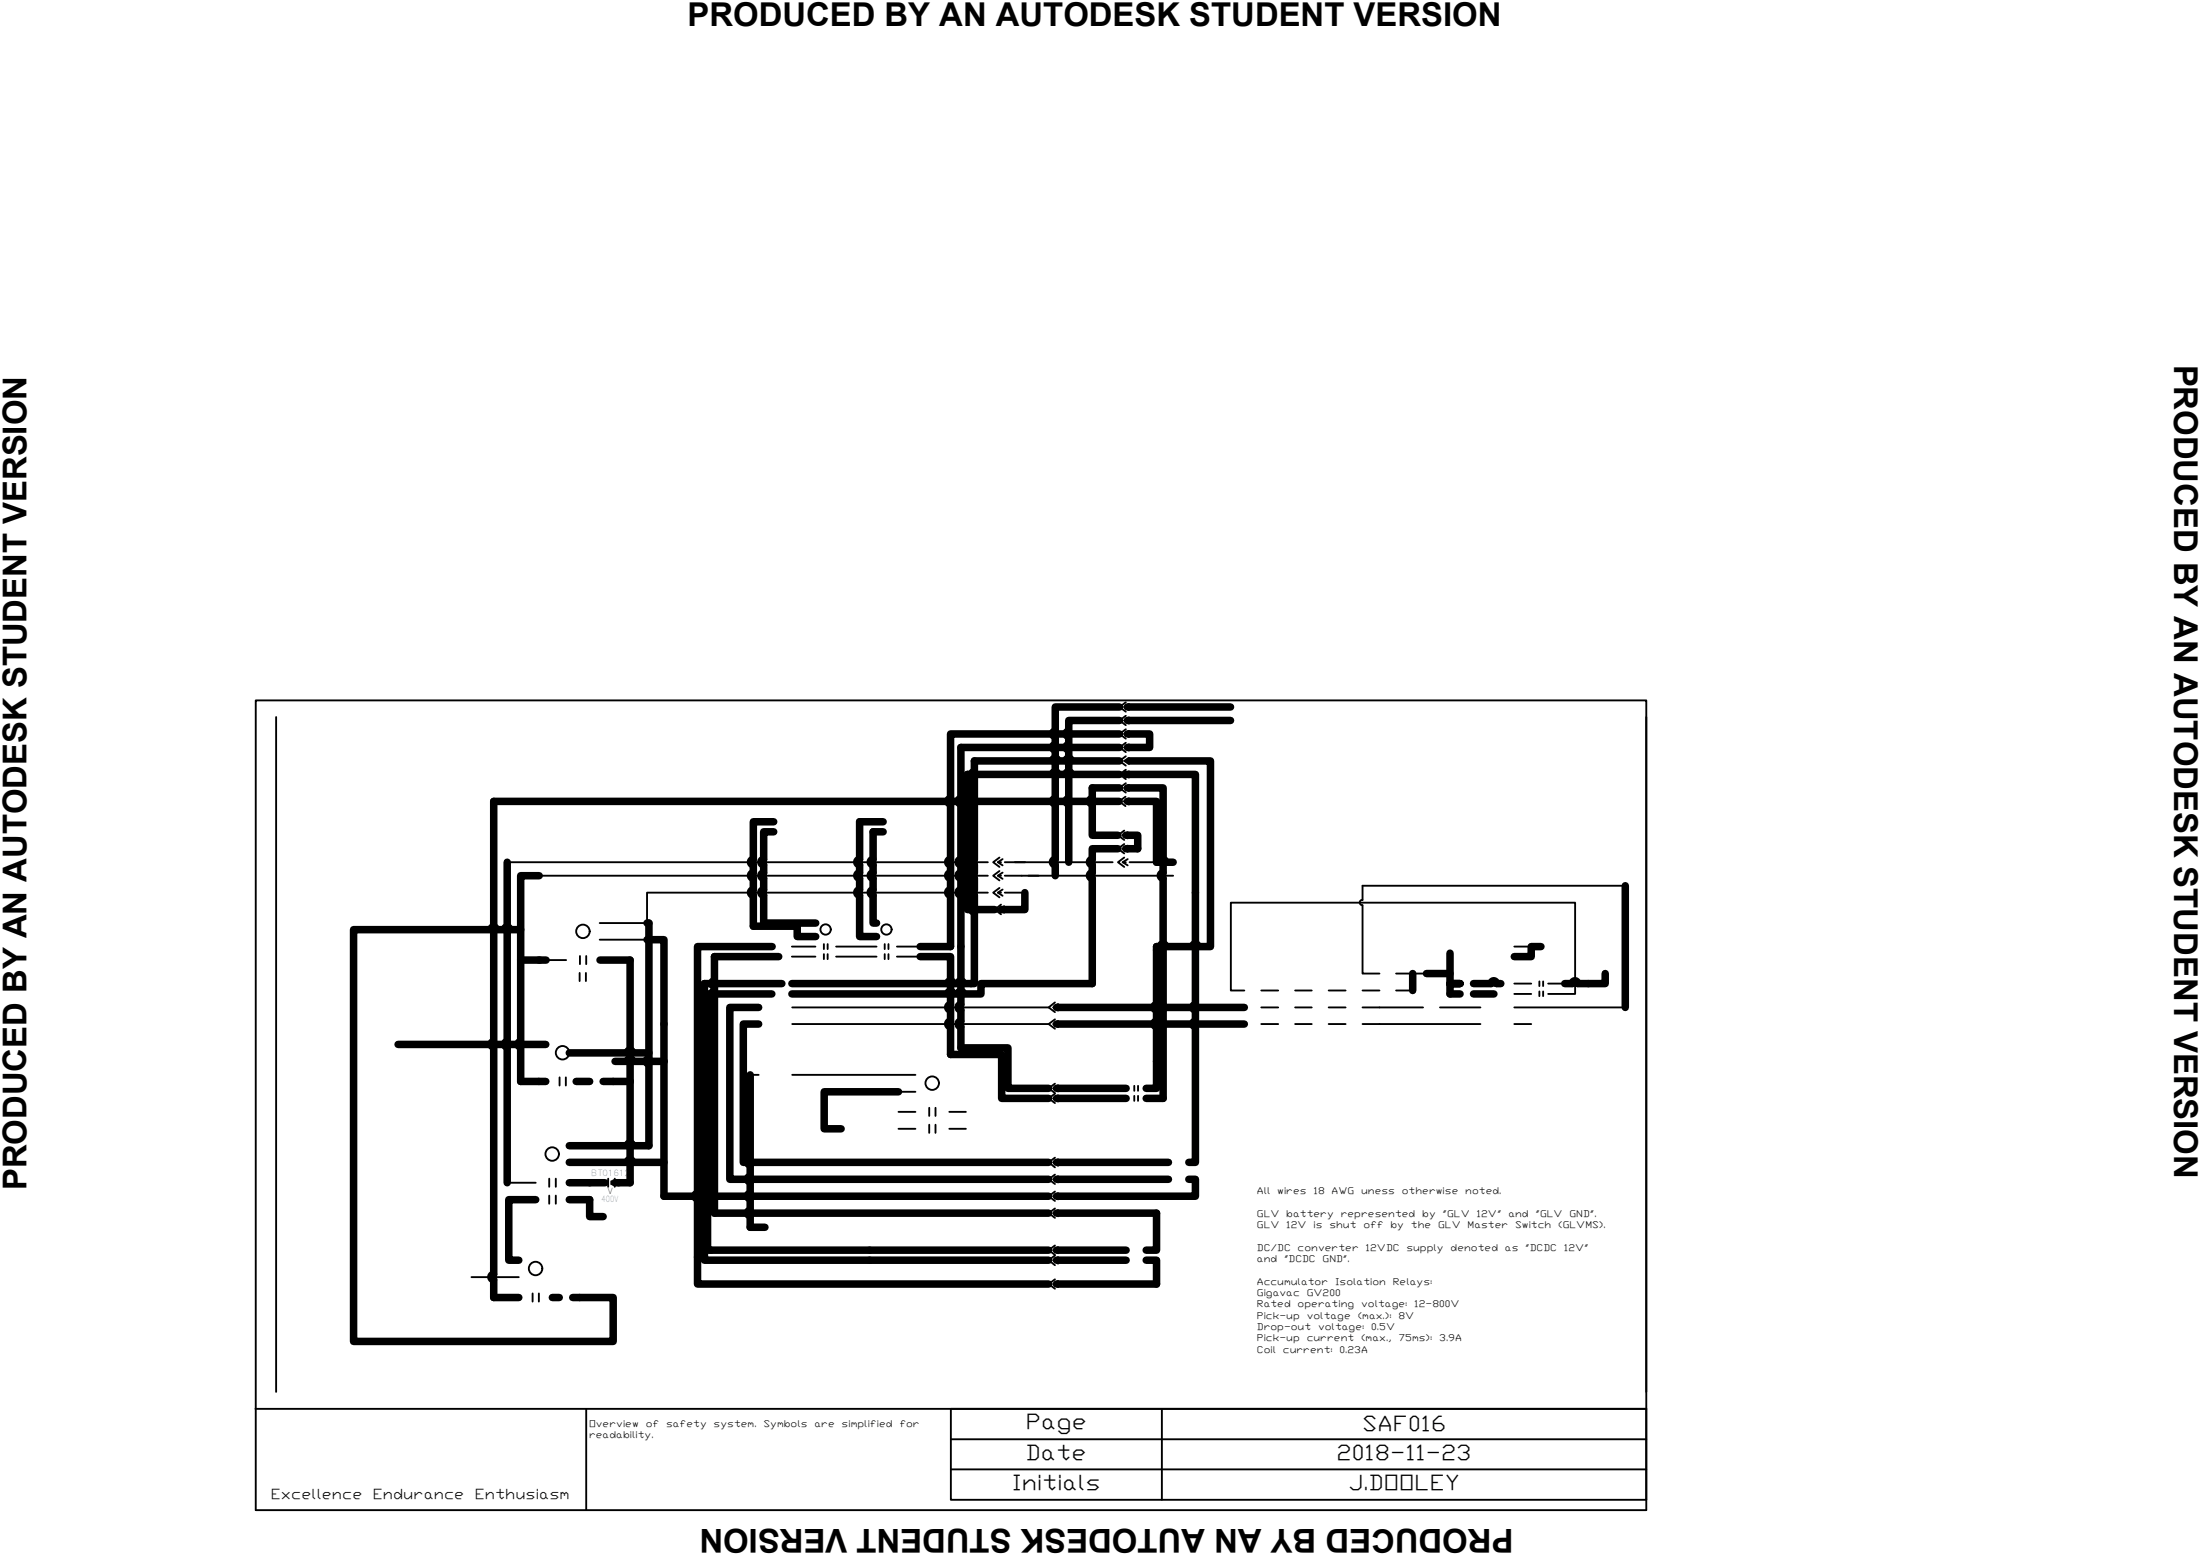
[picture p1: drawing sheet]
<svg xmlns="http://www.w3.org/2000/svg" width="297mm" height="210mm" viewBox="0 0 297 210" stroke-linecap="round" stroke-linejoin="round" font-family="sans-serif">
<!-- layer: 0 -->
<path d="M34.5 94.5h187.8v109.3h-187.8zM34.5 190.2h187.8v12.3h-93.9v-12.3M79.1 190.2v13.6M128.4 194.3h93.9M128.4 198.3h93.9M156.9 190.2v12.3" fill="none" stroke="#000" stroke-width=".25"/>
<!-- layer: WIRES -->
<g fill="none" stroke="#000" stroke-width=".25">
<path d="M37.3 96.8v91.1M222.3 96.8v91.1M68.5 116.4h64.9M72.8 118.2h60.6M135.7 118.2h22.7M135.7 116.4h14.5M152.5 116.4h3.7M219.4 119.6h-35.4v1.9M73.7 129.6h2.7M81 126.8h6.4M106.9 127.8h3.2M106.9 129.1h3.2"/>
<path d="M107 136h34.6M107 138.2h34.6M112.9 127.8h5.4M112.9 129.1h5.4M121.1 127.8h3.1M121.1 129.1h3.1M133.4 120.5h-46v4.1h-6.4M135.7 120.5h2.7M168 133.7h-1.8v-11.9h46.5v12.4h-3.7M170.3 136h2.3M170.3 138.2h2.3M170.3 133.7h2.3"/>
<path d="M174.9 136h2.2M174.9 138.2h2.2M174.9 133.7h2.2M179.4 136h2.3M179.4 138.2h2.3M179.4 133.7h2.3M183.9 121.5a.36 .36 0 0 0-.3 .3 .36 .36 0 0 0 .4 .4v9.2h2.3M184 136h8.1M184 138.2h15.9M184 133.7h2.3M188.5 133.7h2.2M188.5 131.4h4.1"/>
<path d="M194.4 136h5.5M204.5 127.8h2.2M204.5 136h14.9M204.5 138.2h2.2M204.5 132.8h2.2M204.5 134.2h2.2M209 132.8h2.3M68.5 159.7h3.8M101.3 145.1h1.1M107 145.1h16.6M121.3 150.1h2.3M121.3 152.4h2.3"/>
<path d="M121.3 147.4h2.3M128.2 150.1h2.2M128.2 152.4h2.2M63.7 172.4h6.3"/>
</g>
<!-- layer: SYMS -->
<g fill="none" stroke="#000" stroke-width=".25">
<path d="M151.8 99.1h.4M151.8 97.3h.4M151.8 95.4h.4M152 98.4l-.8 .7 .8 .6M152 96.6l-.8 .7 .8 .6M152 94.8l-.8 .6 .8 .7M152.4 98.7l-.6 .4 .6 .4M152.4 96.8l-.6 .5 .6 .4M152.4 95l-.6 .4 .6 .5M134.7 118.2h.5M134.7 116.4h.5M134.9 119.9l-.8 .6 .8 .6"/>
<path d="M134.9 117.6l-.8 .6 .8 .6M134.9 115.8l-.8 .6 .8 .6M135.4 117.8l-.7 .4 .7 .4M135.4 116l-.7 .4 .7 .4M151.6 116.4h.4M151.6 114.6h.4M151.6 112.7h.4M151.8 108.2h.4M151.8 115.8l-.9 .6 .9 .6M151.8 113.9l-.9 .7 .9 .6M151.8 112.1l-.9 .6 .9 .7M151.8 100.9h.4"/>
<path d="M151.8 106.4h.4M151.8 104.5h.4M151.8 102.7h.4M152 107.5l-.9 .7 .9 .6M152 100.3l-.8 .6 .8 .6M152 105.7l-.8 .7 .8 .6M152 103.9l-.8 .6 .8 .7M152 102.1l-.8 .6 .8 .6M152.3 116l-.7 .4 .7 .4M152.3 114.1l-.7 .5 .7 .4M152.3 112.3l-.7 .4 .7 .5M152.4 107.8l-.6 .4 .6 .4"/>
<path d="M152.4 100.5l-.6 .4 .6 .4M152.4 105.9l-.6 .5 .6 .4M152.4 104.1l-.6 .4 .6 .5M152.4 102.3l-.6 .4 .6 .4M78.3 131.3v1.1M78.3 129v1.1M79.1 131.3v1.1M79.1 129v1.1M111.2 127.4v.7M111.2 128.8v.7M111.7 127.4v.7M111.7 128.8v.7"/>
<path d="M119.5 127.4v.7M119.5 128.8v.7M120 127.4v.7M120 128.8v.7M134.7 120.5h.5M134.9 122.8h.5M135.2 122.1l-.9 .7 .9 .6M135.4 120.1l-.7 .4 .7 .4M135.6 122.3l-.7 .5 .7 .4M142.2 138.2h.4M142.2 136h.4M142.4 137.6l-.8 .6 .8 .7"/>
<path d="M142.4 135.3l-.8 .7 .8 .6M142.9 137.8l-.7 .4 .7 .5M142.9 135.5l-.7 .5 .7 .4M207.8 132.5v.6M207.8 133.8v.7M208.4 132.5v.6M208.4 133.8v.7M74.2 159.1v1.1M75 159.1v1.1M75.6 145.4v1.1M76.4 145.4v1.1M81.7 159.4v.5"/>
<path d="M82.1 159.1v1.1M82.5 159.4v.5M83 159.1v1.1M125.5 149.5v1.1M125.5 151.8v1.1M126.3 149.5v1.1M126.3 151.8v1.1M142.2 146.9h.4M142.2 148.3h.4M142.2 156.9h.4M142.2 159.2h.4M142.4 146.3l-.8 .6 .8 .6"/>
<path d="M142.4 147.6l-.8 .7 .8 .6M142.4 156.3l-.8 .6 .8 .7M142.4 158.6l-.8 .6 .8 .6M142.9 146.5l-.7 .4 .7 .4M142.9 147.8l-.7 .5 .7 .4M142.9 156.5l-.7 .4 .7 .5M142.9 158.8l-.7 .4 .7 .4M153.1 146.6v.6M153.1 147.9v.7M153.7 146.6v.6M153.7 147.9v.7M71.9 174.6v1.1"/>
<path d="M72.8 174.6v1.1M74.2 161.4v1.1M75 161.4v1.1M142.2 161.5h.4M142.2 163.8h.4M142.2 168.8h.4M142.2 170.1h.4M142.2 173.3h.4M142.4 160.8l-.8 .7 .8 .6M142.4 163.1l-.8 .7 .8 .6M142.4 168.1l-.8 .7 .8 .6M142.4 169.5l-.8 .6 .8 .7"/>
<path d="M142.4 172.7l-.8 .6 .8 .7M142.9 161.1l-.7 .4 .7 .4M142.9 163.3l-.7 .5 .7 .4M142.9 168.3l-.7 .5 .7 .4M142.9 169.7l-.7 .4 .7 .5M142.9 172.9l-.7 .4 .7 .5"/>
<circle cx="142.5" cy="118.2" r=".15"/>
<circle cx="142.5" cy="118.2" r=".06"/>
<circle cx="142.5" cy="118.2" r=".19"/>
<circle cx="144.3" cy="116.4" r=".15"/>
<circle cx="144.3" cy="116.4" r=".06"/>
<circle cx="144.3" cy="116.4" r=".19"/>
<circle cx="156.1" cy="116.4" r=".15"/>
<circle cx="156.1" cy="116.4" r=".06"/>
<circle cx="156.1" cy="116.4" r=".19"/>
<circle cx="70.3" cy="125.5" r=".15"/>
<circle cx="70.3" cy="129.6" r=".15"/>
<circle cx="70.3" cy="125.5" r=".06"/>
<circle cx="70.3" cy="129.6" r=".06"/>
<circle cx="70.3" cy="129.6" r=".19"/>
<circle cx="70.3" cy="125.5" r=".19"/>
<circle cx="78.7" cy="125.7" r=".91"/>
<circle cx="87.3" cy="124.6" r=".15"/>
<circle cx="87.3" cy="124.6" r=".06"/>
<circle cx="87.3" cy="124.6" r=".19"/>
<circle cx="111.5" cy="125.5" r=".7"/>
<circle cx="119.7" cy="125.5" r=".7"/>
<circle cx="190.7" cy="131.4" r=".15"/>
<circle cx="190.7" cy="131.4" r=".06"/>
<circle cx="190.7" cy="131.4" r=".19"/>
<circle cx="195.8" cy="132.8" r=".15"/>
<circle cx="195.8" cy="131.4" r=".15"/>
<circle cx="195.8" cy="131.4" r=".06"/>
<circle cx="195.8" cy="132.8" r=".06"/>
<circle cx="195.8" cy="132.8" r=".19"/>
<circle cx="195.8" cy="131.4" r=".19"/>
<circle cx="201.7" cy="134.1" r=".15"/>
<circle cx="201.7" cy="134.1" r=".06"/>
<circle cx="201.7" cy="134.1" r=".19"/>
<circle cx="202.6" cy="132.8" r=".15"/>
<circle cx="202.6" cy="132.8" r=".06"/>
<circle cx="202.6" cy="132.8" r=".19"/>
<circle cx="206.7" cy="127.8" r=".15"/>
<circle cx="206.7" cy="127.8" r=".06"/>
<circle cx="206.7" cy="127.8" r=".19"/>
<circle cx="74.6" cy="155.8" r=".91"/>
<circle cx="76" cy="142.1" r=".91"/>
<circle cx="85.1" cy="146" r=".15"/>
<circle cx="85.1" cy="146" r=".06"/>
<circle cx="85.1" cy="146" r=".19"/>
<circle cx="87.6" cy="142.1" r=".15"/>
<circle cx="87.6" cy="142.1" r=".06"/>
<circle cx="87.6" cy="142.1" r=".19"/>
<circle cx="89.6" cy="143.2" r=".15"/>
<circle cx="89.6" cy="156.9" r=".15"/>
<circle cx="89.6" cy="143.2" r=".06"/>
<circle cx="89.6" cy="156.9" r=".06"/>
<circle cx="89.6" cy="143.2" r=".19"/>
<circle cx="89.6" cy="156.9" r=".19"/>
<circle cx="125.9" cy="146.2" r=".91"/>
<circle cx="72.3" cy="171.2" r=".91"/>
</g>
<!-- layer: WIRES -->
<g fill="none" stroke="#000" stroke-width="1">
<path d="M142.5 98.7a.36 .36 0 0 0-.4 .4 .36 .36 0 0 0 .4 .3M142.5 99.4v1.2M144.3 98.7a.36 .36 0 0 0-.4 .4 .36 .36 0 0 0 .4 .3M144.3 99.4v1.2M151.2 99.1h-22.9v8.7M151.2 97.3h-6.9v1.4M151.2 95.4h-8.7v3.3M152.2 99.1h3v1.8h-3M152.2 95.4h13.9M152.2 97.3h13.9M68.5 116.4v24.2M72.8 118.2h-2.5v22.4"/>
<path d="M101.7 116a.36 .36 0 0 0-.4 .4 .36 .36 0 0 0 .4 .3v1.2M101.7 117.8a.36 .36 0 0 0-.4 .4 .36 .36 0 0 0 .4 .3v1.7M103.1 116a.36 .36 0 0 0-.4 .4 .36 .36 0 0 0 .4 .3M103.1 117.8a.36 .36 0 0 0-.4 .4 .36 .36 0 0 0 .4 .3M103.1 116.7v1.2M103.1 118.5v1.7M104.5 110.9h-2.8v5.1M104.5 112.3h-1.4v3.7M116 116a.36 .36 0 0 0-.3 .4 .36 .36 0 0 0 .3 .3l.1 1.2M116 117.8a.36 .36 0 0 0-.3 .4 .36 .36 0 0 0 .3 .3l.1 1.7M117.9 116a.36 .36 0 0 0-.4 .4 .36 .36 0 0 0 .4 .3v1.2M117.9 117.8a.36 .36 0 0 0-.4 .4 .36 .36 0 0 0 .4 .3v1.7"/>
<path d="M119.2 112.3h-1.3v3.7M119.2 110.9h-3.1v5.1M128.3 107.8a.36 .36 0 0 0-.3 .4 .36 .36 0 0 0 .3 .3v7.5M128.3 116a.36 .36 0 0 0-.3 .4 .36 .36 0 0 0 .3 .3v1.2M128.3 117.8a.36 .36 0 0 0-.3 .4 .36 .36 0 0 0 .3 .3v1.7M129.7 107.8a.36 .36 0 0 0-.3 .4 .36 .36 0 0 0 .3 .3M129.7 116a.36 .36 0 0 0-.3 .4 .36 .36 0 0 0 .3 .3M129.7 117.8a.36 .36 0 0 0-.3 .4 .36 .36 0 0 0 .3 .3M129.7 108.5v7.5M129.7 116.7v1.2M129.7 118.5v1.7M130.6 107.8a.36 .36 0 0 0-.4 .4 .36 .36 0 0 0 .4 .3"/>
<path d="M130.6 116a.36 .36 0 0 0-.4 .4 .36 .36 0 0 0 .4 .3M130.6 117.8a.36 .36 0 0 0-.4 .4 .36 .36 0 0 0 .4 .3M130.6 108.5v7.5M130.6 116.7v1.2M130.6 118.5v1.7M131.5 107.8a.36 .36 0 0 0-.3 .4 .36 .36 0 0 0 .3 .3M131.5 116a.36 .36 0 0 0-.3 .4 .36 .36 0 0 0 .3 .3M131.5 117.8a.36 .36 0 0 0-.3 .4 .36 .36 0 0 0 .3 .3M131.5 104.2a.36 .36 0 0 0-.3 .3 .36 .36 0 0 0 .3 .4M131.6 104.9v2.9M131.6 108.5v7.5M131.6 116.7v1.2"/>
<path d="M131.6 118.5v1.7M142.1 104.5a.36 .36 0 0 1 .4-.3 .36 .36 0 0 1 .3 .3M142.1 102.7a.36 .36 0 0 1 .4-.4 .36 .36 0 0 1 .3 .4M142.1 104.5h-11.5v3.3M142.1 102.7h-10.5v1.5M142.5 100.5a.36 .36 0 0 0-.4 .4 .36 .36 0 0 0 .4 .3M142.5 107.8a.36 .36 0 0 0-.4 .4 .36 .36 0 0 0 .4 .3M142.5 116a.36 .36 0 0 0-.4 .4 .36 .36 0 0 0 .4 .3M142.5 101.2v6.6M142.5 108.5v7.5M142.5 116.7v1.5M142.8 104.5h1.2"/>
<path d="M142.8 102.7h1.2M143.9 104.5a.36 .36 0 0 1 .4-.3 .36 .36 0 0 1 .3 .3M143.9 102.7a.36 .36 0 0 1 .4-.4 .36 .36 0 0 1 .3 .4M144.3 100.5a.36 .36 0 0 0-.4 .4 .36 .36 0 0 0 .4 .3M144.3 107.8a.36 .36 0 0 0-.4 .4 .36 .36 0 0 0 .4 .3M144.3 101.2v6.6M144.3 108.5v7.9M144.6 104.5h6.6M144.6 102.7h6.6M147.5 116a.36 .36 0 0 0-.4 .4 .36 .36 0 0 0 .4 .3M147.5 117.8a.36 .36 0 0 0-.4 .4 .36 .36 0 0 0 .4 .3M147.5 107.8a.36 .36 0 0 0-.4 .4 .36 .36 0 0 0 .4 .3"/>
<path d="M147.5 118.5v14.3h-15.1v1.4h-2.3M147.5 108.5v4.2h3.4M147.5 116.7v1.2M150.9 114.6h-3.4v1.4M151.1 108.2h-84.4v32.4M151.2 100.9h-21.5v6.9M151.2 106.4h-3.7v1.4M152 112.7h1.6v1.9h-1.6M152 104.5h9.4v31.2M152.2 108.2h4v8.2h.5M152.2 106.4h4.8v11.5M152.5 102.7h10.9v25.1h-1.7a.36 .36 0 0 0-.3-.4 .36 .36 0 0 0-.4 .4"/>
<path d="M156.7 116.4a.36 .36 0 0 1 .3-.4 .36 .36 0 0 1 .4 .4M157 117.8a.36 .36 0 0 0-.3 .4 .36 .36 0 0 0 .3 .3M157 118.5v17.2M157.4 116.4h1M219.4 119.6v16.4M66.3 125.5a.36 .36 0 0 1 .3-.4 .36 .36 0 0 1 .4 .4M66.3 125.5h-18.6v55.6h35.1v-6h-5.5M67 125.5h1.1M68.1 125.5a.36 .36 0 0 1 .4-.4 .36 .36 0 0 1 .3 .4M68.8 125.5h1.5M70.3 129.6h3.4M81 129.6h4.1v16.4"/>
<path d="M87.4 126.8h2.2v16.5M87.4 124.6h.2v18.3M96.4 133.8a.36 .36 0 0 0-.3 .3 .36 .36 0 0 0 .3 .4M96.4 132.4a.36 .36 0 0 0-.3 .4 .36 .36 0 0 0 .3 .3M96.5 133.1v.7M96.5 134.5v26.6M101.7 120.1a.36 .36 0 0 0-.4 .4 .36 .36 0 0 0 .4 .3v4.2h5.9v1.4h2.5M102.4 138.2h-2v18.7h41.2M102.4 136h-3.9v23.2h43.1M103.1 120.1a.36 .36 0 0 0-.4 .4 .36 .36 0 0 0 .4 .3M103.1 120.8v3.8h7M104.2 134.2h-8.7v26.9"/>
<path d="M104.3 127.8h-10.1v33.3M105.1 129.1h-8.6v3.3M105.6 132.8h-10.5v28.3M106.9 132.8h21.1M106.9 134.2h21.1M116 120.1a.36 .36 0 0 0-.3 .4 .36 .36 0 0 0 .4 .3v5.6h2.2M117.9 120.1a.36 .36 0 0 0-.4 .4 .36 .36 0 0 0 .4 .3v3.8h.4M124.2 129.1h4.1v6.6M128 134.1a.36 .36 0 0 1 .3-.3 .36 .36 0 0 1 .4 .3M128.3 137.9a.36 .36 0 0 0-.3 .3 .36 .36 0 0 0 .3 .4v3.7h6.9v6h6.4M128.3 135.6a.36 .36 0 0 0-.3 .4 .36 .36 0 0 0 .3 .3v1.6M128.3 120.1a.36 .36 0 0 0-.3 .4 .36 .36 0 0 0 .3 .3v7h-4.1"/>
<path d="M128.7 134.2h.7M129.4 134.1a.36 .36 0 0 1 .3-.3 .36 .36 0 0 1 .4 .3M129.7 137.9a.36 .36 0 0 0-.3 .3 .36 .36 0 0 0 .3 .4M129.7 135.6a.36 .36 0 0 0-.3 .4 .36 .36 0 0 0 .3 .3M129.7 120.1a.36 .36 0 0 0-.3 .4 .36 .36 0 0 0 .3 .3M129.7 138.6v2.8h6.4v5.5h5.5M129.7 120.8v14.9M129.7 136.3v1.6M130.6 120.1a.36 .36 0 0 0-.4 .4 .36 .36 0 0 0 .4 .3M130.6 120.8v2h3.7M131.5 120.1a.36 .36 0 0 0-.3 .4 .36 .36 0 0 0 .3 .3M131.5 122.4a.36 .36 0 0 0-.3 .4 .36 .36 0 0 0 .3 .3"/>
<path d="M131.6 123.1v9.7h-1.5a.36 .36 0 0 0-.4-.4 .36 .36 0 0 0-.3 .4h-.7a.36 .36 0 0 0-.4-.4 .36 .36 0 0 0-.3 .4M131.6 120.8v1.6M138.4 120.5v2.3h-3.2M142.6 138.2h25.4M142.6 136h25.4M156.1 137.9a.36 .36 0 0 0-.3 .3 .36 .36 0 0 0 .4 .4v8.3h-1.4M156.1 135.6a.36 .36 0 0 0-.3 .4 .36 .36 0 0 0 .3 .3l.1 1.6M156.7 127.8a.36 .36 0 0 1 .3-.4 .36 .36 0 0 1 .4 .4h3.7M156.7 127.8h-.5v7.9M157 135.6a.36 .36 0 0 0-.3 .4 .36 .36 0 0 0 .3 .3M157 137.9a.36 .36 0 0 0-.3 .3 .36 .36 0 0 0 .3 .4M157 138.6v9.7h-2.2"/>
<path d="M157 136.3v1.6M161.4 137.9a.36 .36 0 0 0-.4 .3 .36 .36 0 0 0 .4 .4M161.4 135.6a.36 .36 0 0 0-.4 .4 .36 .36 0 0 0 .4 .3M161.4 138.6v18.3h-.9M161.4 136.3v1.6M190.7 131.4v2.3M192.6 131.4h3.2M195.8 128.7v4.1h1.3h-1.3v1.4h1.3M199 132.8h2.4M199 134.2h2.7M201.3 132.8a.36 .36 0 0 1 .4-.4 .36 .36 0 0 1 .3 .4h.6M208.1 127.8h-1.4v1.3h-2.2"/>
<path d="M211.3 132.8h1M216.7 131.4v1.4h-3.7a.36 .36 0 0 0-.4-.4 .36 .36 0 0 0-.3 .4M53.7 141h20M66.6 140.6a.36 .36 0 0 0-.3 .4 .36 .36 0 0 0 .3 .3M66.7 141.3v30.8M68.5 140.6a.36 .36 0 0 0-.4 .4 .36 .36 0 0 0 .4 .3M68.5 141.3v18.4M70.3 140.6a.36 .36 0 0 0-.4 .4 .36 .36 0 0 0 .4 .3M70.3 141.3v4.7h3.4M76.9 159.7h4.8M76.9 154.7h7.8M76.9 156.9h7.8"/>
<path d="M76.9 142.1h7.8M77.8 146h1.8M81.4 146h3.7M83 143.3h1.7M84.7 143.2a.36 .36 0 0 1 .4-.3 .36 .36 0 0 1 .3 .3l4.2 .1M84.7 154.6a.36 .36 0 0 1 .4-.3 .36 .36 0 0 1 .3 .3M84.7 142.1a.36 .36 0 0 1 .4-.4 .36 .36 0 0 1 .3 .4M85.1 146v13.7h-2.1M85.4 142.1h2.2M87.6 142.9a.36 .36 0 0 0-.4 .3 .36 .36 0 0 0 .4 .4M87.6 143.7v11h-2.2M89.6 143.3v13.6h-4.2a.36 .36 0 0 0-.3-.4 .36 .36 0 0 0-.4 .4"/>
<path d="M89.6 156.9v4.6h52M101.3 158.8a.36 .36 0 0 0-.4 .4 .36 .36 0 0 0 .4 .3M101.3 156.5a.36 .36 0 0 0-.4 .4 .36 .36 0 0 0 .4 .3M101.3 145.1v11.5M101.3 157.3v1.5M101.3 159.5v1.6M121.3 147.4h-10v5h2.3M142.6 156.9h15.2M142.6 148.3h9.4M142.6 146.9h9.4M142.6 159.2h15.2M160.5 159.2h.9v2.3h-18.8"/>
<path d="M66.6 172a.36 .36 0 0 0-.3 .4 .36 .36 0 0 0 .3 .3M66.7 172.7v2.4h3.3M72.3 161.9h-3.6v8.2h1.3M74.6 175.1h.9M76.9 161.9h2.7v2.3h1.8M94.2 161.1a.36 .36 0 0 0-.4 .4 .36 .36 0 0 0 .4 .3M94.2 161.8v11.5h47.4M95.1 161.1a.36 .36 0 0 0-.4 .4 .36 .36 0 0 0 .4 .3M95.1 161.8v8.3h46.5M95.5 161.1a.36 .36 0 0 0-.3 .4 .36 .36 0 0 0 .3 .3v7h46.1M96.4 161.1a.36 .36 0 0 0-.3 .4 .36 .36 0 0 0 .3 .3M96.5 161.8v2h45.1"/>
<path d="M101.3 163.4a.36 .36 0 0 0-.4 .3 .36 .36 0 0 0 .4 .4M101.3 161.1a.36 .36 0 0 0-.4 .4 .36 .36 0 0 0 .4 .3M101.3 161.8v1.6M101.3 164.1v1.6h2M142.6 163.8h13.6v5h-1.4M142.6 168.8h9.4M142.6 170.1h9.4M154.8 170.1h1.4v3.2h-13.6"/>
</g>
<g font-size="4.4">
<text x="92.8" y="3.4">PRODUCED BY AN AUTODESK STUDENT VERSION</text>
<text x="293.6" y="49.2" transform="rotate(90 293.6 49.2)">PRODUCED BY AN AUTODESK STUDENT VERSION</text>
<text x="3.6" y="160.7" transform="rotate(-90 3.6 160.7)">PRODUCED BY AN AUTODESK STUDENT VERSION</text>
<text x="204.3" y="206.4" transform="rotate(180 204.3 206.4)">PRODUCED BY AN AUTODESK STUDENT VERSION</text>
</g>
<g font-size="2.9">
<text x="138.5" y="197">Date</text>
<text x="138.5" y="192.9">Page</text>
<text x="180.5" y="197">2018-11-23</text>
<text x="183.9" y="193.2">SAF016</text>
<text x="136.6" y="201.1">Initials</text>
<text x="182" y="201.1">J.DOOLEY</text>
</g>
<g font-size="1.9">
<text x="36.6" y="202.4">Excellence</text>
<text x="50.3" y="202.4">Endurance</text>
<text x="64.1" y="202.4">Enthusiasm</text>
</g>
<g font-size="1.3">
<text x="169.7" y="161.2">All</text>
<text x="172.5" y="161.2">wires</text>
<text x="177.3" y="161.2">18</text>
<text x="179.8" y="161.2">AWG</text>
<text x="183.8" y="161.2">uness</text>
<text x="189.3" y="161.2">otherwise</text>
<text x="197.8" y="161.2">noted.</text>
<text x="169.7" y="164.2">GLV</text>
<text x="169.7" y="165.8">GLV</text>
<text x="173.7" y="164.2">battery</text>
<text x="173.7" y="165.8">12V</text>
<text x="177.3" y="165.8">is</text>
<text x="179.5" y="165.8">shut</text>
<text x="181" y="164.2">represented</text>
<text x="184.1" y="165.8">off</text>
<text x="187.7" y="165.8">by</text>
<text x="190.5" y="165.8">the</text>
<text x="192" y="164.2">by</text>
<text x="194.2" y="165.8">GLV</text>
<text x="194.8" y="164.2">&quot;GLV</text>
<text x="198.1" y="165.8">Master</text>
<text x="199.4" y="164.2">12V&quot;</text>
<text x="203.7" y="164.2">and</text>
<text x="204.6" y="165.8">Switch</text>
<text x="207.3" y="164.2">&quot;GLV</text>
<text x="210.4" y="165.8">(GLVMS).</text>
<text x="211.9" y="164.2">GND&quot;.</text>
<text x="169.7" y="168.8">DC/DC</text>
<text x="169.7" y="170.4">and</text>
<text x="169.7" y="173.4">Accumulator</text>
<text x="173.4" y="170.4">&quot;DCDC</text>
<text x="175.2" y="168.8">converter</text>
<text x="178.6" y="170.4">GND&quot;.</text>
<text x="180.3" y="173.4">Isolation</text>
<text x="184.4" y="168.8">12VDC</text>
<text x="188.1" y="173.4">Relays:</text>
<text x="189.9" y="168.8">supply</text>
<text x="195.9" y="168.8">denoted</text>
<text x="203.2" y="168.8">as</text>
<text x="205.9" y="168.8">&quot;DCDC</text>
<text x="211.1" y="168.8">12V&quot;</text>
<text x="169.7" y="174.9">Gigavac</text>
<text x="169.7" y="176.5">Rated</text>
<text x="169.7" y="178">Pick-up</text>
<text x="169.7" y="179.5">Drop-out</text>
<text x="175.2" y="176.5">operating</text>
<text x="176.4" y="174.9">GV200</text>
<text x="176.4" y="178">voltage</text>
<text x="178" y="179.5">voltage:</text>
<text x="183.3" y="178">(max.):</text>
<text x="183.8" y="176.5">voltage:</text>
<text x="185.1" y="179.5">0.5V</text>
<text x="188.8" y="178">8V</text>
<text x="191" y="176.5">12-800V</text>
<text x="169.7" y="181.1">Pick-up</text>
<text x="169.7" y="182.6">Coil</text>
<text x="173.2" y="182.6">current:</text>
<text x="176.4" y="181.1">current</text>
<text x="180.9" y="182.6">0.23A</text>
<text x="183.8" y="181.1">(max.,</text>
<text x="188.8" y="181.1">75ms):</text>
<text x="194.3" y="181.1">3.9A</text>
<text x="79.5" y="192.6">Overview</text>
<text x="79.5" y="194.1">readability.</text>
<text x="87.2" y="192.6">of</text>
<text x="89.9" y="192.6">safety</text>
<text x="96.4" y="192.6">system.</text>
<text x="103.1" y="192.6">Symbols</text>
<text x="110" y="192.6">are</text>
<text x="113.6" y="192.6">simplified</text>
<text x="121.4" y="192.6">for</text>
</g>
<g font-size="1.1" fill="#007fff">
<text x="79.8" y="158.7">BT01612</text>
<text x="81.2" y="162.2">400V</text>
</g>
<text font-size="1.1" x="82.1" y="161.1">V</text>
<text font-size="1.1" fill="#6eddc1" x="83.2" y="159.9">+</text>
</svg>
